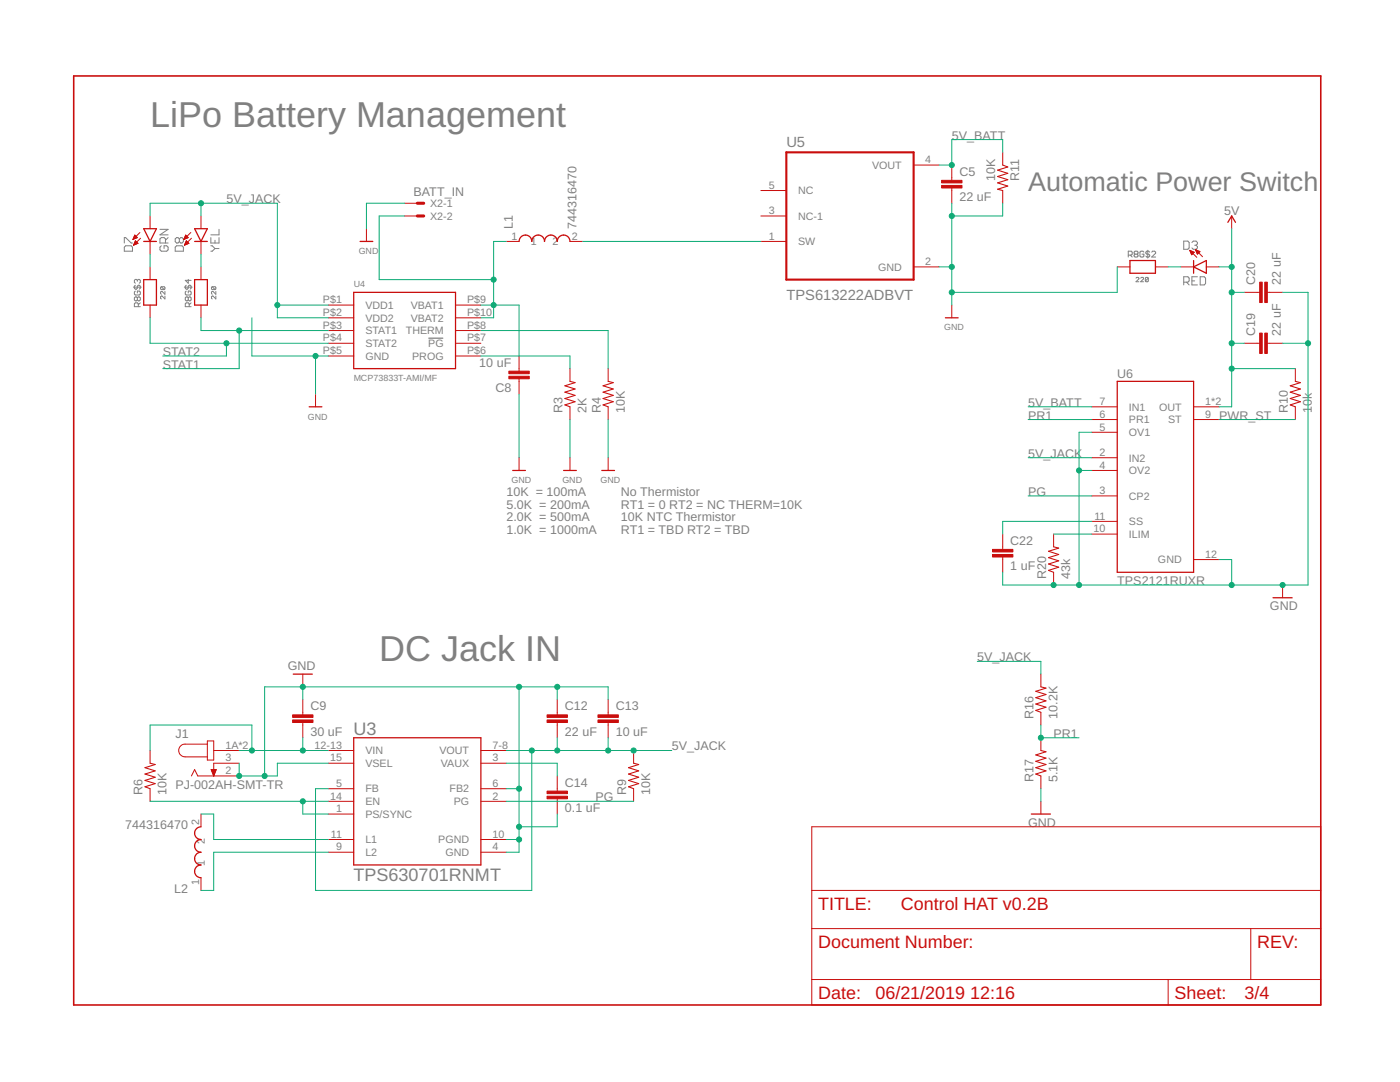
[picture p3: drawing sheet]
<svg xmlns="http://www.w3.org/2000/svg" width="279mm" height="216mm" viewBox="0 0 279 216" stroke-linecap="round" stroke-linejoin="round" font-family="sans-serif">
<path d="M85.6 67.5h2.8" fill="none" stroke="#808080" stroke-width=".25"/>
<g fill="none" stroke="#808080" stroke-width=".2">
<path d="M24.8 49.3l.3-.3h1.1l.2 .3v.8h-1.6zM24.8 48.5v-1.1h.3l1.1 1.1h.2M26.6 57.3h1.6M27 58.1l-.2 .2v.4l.2 .2h.8l.2-.2v-.4l-.2-.2h-.4v.4M27 56.9l-.2 .2v.4l.2 .2 .4-.2v-.4l.2-.2 .4 .2v.4l-.2 .2M27.4 59.4l-.2-.2-.4 .2v.4l.2 .2 .4-.2M27.4 59.4l.2-.2 .4 .2v.4l-.2 .2-.4-.2M27.4 55.9l-.2-.1-.4 .1v.4l.2 .2M27.4 55.9l.2-.1 .4 .1v.4l-.2 .2M27.4 55.9v.2M27.4 59.4v.4M31.9 45.8h1.6l-1.6 1.1h1.6"/>
<path d="M32.2 57.2l-.2 .4 .2 .2h.6M32.2 57.2h.6l.1 .2-.1 .4M32.2 49l-.3 .3v.5l.3 .3h1.1l.2-.3v-.5l-.2-.3h-.6v.6M32.2 57.2l.6 .6M32.9 59.1v.5l-.7-.5-.2 .1 .2 .4M32.9 58.1v.6l-.6-.6-.3 .2 .2 .4M33 48.5v-.8l-.3-.3h-.5l-.3 .3v.8h1.6M33.5 47.4l-.5 .5M35 49.3l.2-.3h1.1l.3 .3v.8h-1.6zM35.8 47.7l-.3-.3h-.3l-.2 .3v.5l.2 .3h.3l.3-.3M35.8 47.7l.3-.3h.2l.3 .3v.5l-.3 .3h-.2l-.3-.3M35.8 47.7v.5"/>
<path d="M36.8 57.3h1.6M37.2 56.9l-.2 .2v.4l.2 .2 .4-.2v-.4l.2-.2 .3 .2v.4l-.1 .2M37.2 58.1l-.2 .2v.4l.2 .2h.8l.1-.2v-.4l-.1-.2h-.4v.4M37.6 59.4l-.2-.2-.4 .2v.4l.2 .2 .4-.2M37.6 59.4l.2-.2 .3 .2v.4l-.1 .2-.4-.2M37.6 55.8v.7l-.6-.6h1.1M37.6 59.4v.4M42.1 49h.3l.5 .6M42.1 47.4v1.1h1.6v-1.1M42.4 57.2h.5l.2 .2-.2 .4M42.4 57.2l-.2 .4 .2 .2h.5M42.4 57.2l.5 .6"/>
<path d="M42.9 49.6l-.5 .5h-.3M42.9 49.6h.8M42.9 47.9v.6M43.1 58.1v.6l-.6-.6-.3 .2 .2 .4M43.1 59.1v.5l-.7-.5-.2 .1 .2 .4M43.7 45.8v1.1h-1.6M225.2 50.9h.6l.2-.2v-.4l-.2-.2h-.6v1.2M225.6 50.9l.4 .4M226.5 50.7l-.2-.2 .2-.4h.4l.2 .2-.2 .4M226.5 50.7l-.2 .2 .2 .4h.4l.2-.2-.2-.4M226.5 50.7h.4M226.7 55.5l.2-.1 .4 .1-.6 .7h.6"/>
<path d="M227.6 55.5l.2-.1 .4 .1-.6 .7h.6M228.3 50.3l-.2-.2h-.4l-.2 .2v.8l.2 .2h.4l.2-.2v-.4h-.4M229.1 49.9v1.6M229.2 55.5v.6l-.2 .1-.4-.1M229.2 55.5l-.5-.1-.1 .1v.6M229.2 55.5l-.6 .6M229.4 50.3l-.1-.2h-.4l-.2 .2 .2 .4h.4l.1 .2-.1 .4h-.4l-.2-.2M229.8 50.3l.2-.2h.4l.2 .2v.2l-.8 .8h.8M236.2 48.1h.9l.2 .3v1.1l-.2 .2h-.9zM236.2 56.3h.9l.2-.3v-.5l-.2-.3h-.9v1.7M236.8 56.3l.5 .6M237.9 56h.5"/>
<path d="M237.9 48.4l.2-.3h.6l.3 .3v.3l-.3 .2M238.4 48.9h.3M238.7 48.9l.3 .3v.3l-.3 .2h-.6l-.2-.2M239 55.2h-1.1v1.7h1.1M239.5 55.2h.8l.3 .3v1.1l-.3 .3h-.8zM27.6 61.2v-.6l-.2-.2h-.4l-.2 .2v.6h1.2M28 60.4l-.4 .4M37.8 61.2v-.6l-.2-.2h-.4l-.2 .2v.6h1.1M38.1 60.4l-.3 .4"/>
</g>
<path d="M14.7 15.2h248.9v185.3h-248.9z" fill="none" stroke="#c90d0c" stroke-width=".32"/>
<g fill="none" stroke="#c90d0c" stroke-width=".2">
<path d="M151.8 38h5.1M182.3 32.9h5.1M189.9 32.9v3.1M189.9 37.5v3.1M200.1 30.4v2.5M200.1 38v2.6M26.6 47.7h.1M26.6 47.6h.4M26.6 47.5h.7M26.6 48.9h.1M26.7 47.3h.6M26.7 48.8h.3"/>
<path d="M26.8 47.2h.4M26.8 48.7h.4M26.8 47.1h.3M26.8 48.6h.7M26.9 47h.1M26.9 48.4h.5M26.9 46.9l.5 .5-.9 .4zM26.9 48.3h.4M27 48.2h.2M27 48.1h.1M27 48l-.4 .9M27 48l.5 .6"/>
<path d="M27.5 48.6l-.9 .3M27.9 46.4l-1.4 1.4M28 47.5l-1.4 1.4M30 43.1v2.5M30 48.2v2.5M30 53.3v2.5M36.7 47.7h.2M36.8 47.6h.3M36.8 47.5h.6M36.8 48.9h.1M36.9 47.3h.6M36.9 48.8h.2"/>
<path d="M36.9 47.2h.5M36.9 48.7h.5M37 48.6h.7M37 47.1h.3M37 47h.1M37 48.4h.6M37.1 48.3h.4M37.1 46.9l.5 .5-.9 .4zM37.1 48.2h.2M37.2 48.1h.1M37.2 48l-.4 .9M37.2 48l.5 .6-.9 .3"/>
<path d="M38.1 46.4l-1.4 1.4M38.2 47.5l-1.4 1.4M40.1 43.1v2.5M40.1 48.2v2.5M40.1 53.3v2.5M73.1 45.6v2.6M80.8 43.1h2.5M80.8 40.6h2.5M101 48.2h2.6M113.7 48.2h2.6M151.8 48.2h5.1M151.8 43.1h5.1"/>
<path d="M182.3 53.3h5.1M223 53.3h2.5M230.6 53.3h2.5M235.7 53.3h2.5M237.4 50l1.4 1.4M237.4 50l.9 .3-.5 .5zM237.5 50h.1M237.5 50.1h.3M237.6 50.2h.5M237.6 50.4h.7M237.7 50.5h.5M237.7 50.6h.3"/>
<path d="M237.8 50.7h.1M238.6 49.8l1.4 1.4M238.6 49.8l.9 .4-.5 .5zM238.6 49.9h.1M238.7 50h.3M238.7 50.1h.6M238.8 50.2h.6M238.8 50.4h.5M238.9 50.5h.3M238.9 50.6h.2M240.7 53.3h2.6M245.8 43.1v2.5"/>
<path d="M248.3 58.3h3.1M252.9 58.3h3.1M30 60.9v2.5M40.1 60.9v2.5M63 78.6v2.6M65.5 63.4h5.1M65.5 66h5.1M65.5 68.5h5.1M65.5 71h5.1M65.5 60.9h5.1M90.9 63.4h5.1M90.9 66h5.1"/>
<path d="M90.9 68.5h5.1M90.9 71h5.1M90.9 60.9h5.1M103.6 71v3.1M103.6 75.6v3M113.7 73.6v2.5M121.4 73.6v2.5M189.9 60.9v2.5M248.3 68.5h3.1M252.9 68.5h3.1M258.5 73.6v2.5M103.6 91.3v2.6"/>
<path d="M113.7 81.2v2.5M113.7 91.3v2.6M121.4 81.2v2.5M121.4 91.3v2.6M217.9 81.2h5.1M217.9 91.3h5.1M217.9 83.7h5.1M217.9 86.3h5.1M217.9 93.9h5.1M217.9 99h5.1M238.2 81.2h5.1M238.2 83.7h5.1"/>
<path d="M258.5 81.2v2.5M200.1 106.6v3M200.1 111.1v3.1M210.3 106.6v2.5M210.3 114.2v2.5M217.9 106.6h5.1M217.9 104h5.1M238.2 111.7h5.1M256 116.7v2.6M60.4 134.5v2.6M60.4 139.6v3M111.2 139.6v3"/>
<path d="M121.4 139.6v3M207.7 134.5v2.6M30 149.8v2.5M30 157.4v2.5M38.2 154.8l.6-1.2 .7 1.2h8.2M41.4 148.5h-4.5a1.27 1.27 0 0 0-1.2 1.3 1.27 1.27 0 0 0 1.2 1.2h4.5M41.4 147.8h1.3v3.9h-1.3zM42.1 153.6h1.1l-.5 1.2zM42.2 153.6h.9M42.2 153.7h.9M42.2 153.9h.8M42.3 154h.7"/>
<path d="M42.4 154.1h.5M42.4 154.2h.5M42.5 154.3h.3M42.5 154.5h.3M42.5 154.6h.2M42.6 154.7h.1M42.7 154.8h.1M42.7 149.8h5M47.7 152.3h-5v2.5M60.4 144.2v3M65.5 149.8h5.1M65.5 152.3h5.1"/>
<path d="M65.5 159.9h5.1M65.5 157.4h5.1M96 149.8h5M96 152.3h5M96 159.9h5M96 157.4h5M111.2 144.2v3M111.2 154.8v3.1M111.2 159.4v3M121.4 144.2v3M126.4 149.8v2.5M126.4 157.4v2.5"/>
<path d="M207.7 142.1v2.6M207.7 147.2v2.6M207.7 154.8v2.6M207.7 159.9v2.5M40.1 162.4v2.6M40.1 175.1v2.6M65.5 162.4h5.1M65.5 167.5h5.1M65.5 170.1h5.1M96 167.5h5M96 170.1h5M162 165h101.6v35.5h-101.6z"/>
<path d="M162 177.7h101.6M162 185.3h101.6M162 195.5h101.6M233.1 195.5v5M249.6 185.3v10.2"/>
</g>
<g fill="none" stroke="#c90d0c" stroke-width=".25">
<path d="M28.7 48.2h2.5M28.7 55.8h2.5v5.1h-2.5zM28.7 45.6h2.5l-1.2 2.6zM38.8 48.2h2.6M38.8 55.8h2.6v5.1h-2.6zM38.8 45.6h2.6l-1.3 2.6zM70.6 58.3h20.3v15.3h-20.3zM71.9 48.2h2.5M103.6 48.2a1.27 1.27 0 0 1 1.3-1.3 1.27 1.27 0 0 1 1.2 1.3 1.27 1.27 0 0 1 1.3-1.3 1.27 1.27 0 0 1 1.3 1.3 1.27 1.27 0 0 1 1.2-1.3 1.27 1.27 0 0 1 1.3 1.3 1.27 1.27 0 0 1 1.3-1.3 1.27 1.27 0 0 1 1.2 1.3M225.5 52h5.1v2.5h-5.1zM238.2 52v2.5M238.2 53.3l2.5-1.3v2.5z"/>
<path d="M245 44.4l.8-1.3 .8 1.3M188.7 63.4h2.5M223 76.1h15.2v38.1h-15.2zM61.7 81.2h2.5M102.3 93.9h2.6M112.5 93.9h2.5M120.1 93.9h2.5M254.1 119.3h3.8M58.5 134.5h3.8M70.6 147.2h25.4v25.4h-25.4zM40.1 165a1.27 1.27 0 0 0-1.3 1.2 1.27 1.27 0 0 0 1.3 1.3 1.27 1.27 0 0 0-1.3 1.3 1.27 1.27 0 0 0 1.3 1.3 1.27 1.27 0 0 0-1.3 1.2 1.27 1.27 0 0 0 1.3 1.3 1.27 1.27 0 0 0-1.3 1.3 1.27 1.27 0 0 0 1.3 1.2M205.8 162.4h3.8"/>
</g>
<path d="M200.1 32.9l1 .4-2 .7 2 .6-2 .6 2 .7-2 .6 2 .6-2 .7 1 .2M113.7 76.1l1.1 .2-2.1 .7 2.1 .6-2.1 .7 2.1 .6-2.1 .6 2.1 .7-2.1 .6 1 .4M121.4 76.1l1 .2-2 .7 2 .6-2 .7 2 .6-2 .6 2 .7-2 .6 1 .4M258.5 76.1l1 .2-2 .7 2 .6-2 .7 2 .6-2 .6 2 .7-2 .6 1 .4M210.3 109.1l1 .3-2 .6 2 .6-2 .7 2 .6-2 .6 2 .7-2 .6 1 .4M207.7 137.1l1 .2-2 .6 2 .7-2 .6 2 .6-2 .7 2 .6-2 .7 1 .3M30 152.3l1 .2-2.1 .7 2.1 .6-2.1 .7 2.1 .6-2.1 .6 2.1 .7-2.1 .6 1.1 .4M126.4 152.3l1.1 .2-2.1 .7 2.1 .6-2.1 .7 2.1 .6-2.1 .6 2.1 .7-2.1 .6 1 .4M207.7 149.8l1 .2-2 .6 2 .7-2 .6 2 .6-2 .7 2 .6-2 .7 1 .3" fill="none" stroke="#c90d0c" stroke-width=".21"/>
<g fill="#c90d0c" stroke="#c90d0c" stroke-width=".2">
<path d="M101.6 74.1h4v.5h-4z"/>
<path d="M101.6 75.1h4v.5h-4z"/>
<path d="M58.4 143.7h4.1v.5h-4.1z"/>
<path d="M58.4 142.6h4.1v.6h-4.1z"/>
<path d="M187.9 37h4.1v.5h-4.1z"/>
<path d="M187.9 36h4.1v.5h-4.1z"/>
<path d="M109.2 143.7h4v.5h-4z"/>
<path d="M109.2 142.6h4v.6h-4z"/>
<path d="M119.3 143.7h4.1v.5h-4.1z"/>
<path d="M119.3 142.6h4.1v.6h-4.1z"/>
<path d="M109.2 158.9h4v.5h-4z"/>
<path d="M109.2 157.9h4v.5h-4z"/>
<path d="M252.4 66.5h.5v4h-.5z"/>
<path d="M251.4 66.5h.5v4h-.5z"/>
<path d="M252.4 56.3h.5v4.1h-.5z"/>
<path d="M251.4 56.3h.5v4.1h-.5z"/>
<path d="M198.1 110.6h4v.5h-4z"/>
<path d="M198.1 109.6h4v.5h-4z"/>
</g>
<path d="M156.9 30.4h25.4v25.4h-25.4z" fill="none" stroke="#c90d0c" stroke-width=".42"/>
<path d="M83.3 43.1h1.3M83.3 40.6h1.3" fill="none" stroke="#c90d0c" stroke-width=".61"/>
<g fill="none" stroke="#0dab76" stroke-width=".2">
<path d="M200.1 30.4v-2.5h-10.2v5h-2.5M30 43.1v-2.5h25.4v22.8h10.1M30 50.7v2.6M40.1 40.6v2.5M40.1 50.7v2.6M80.8 40.6h-7.7v5M80.8 43.1h-5.1v12.7h22.8M101 48.2h-2.5v15.2h-2.5M116.3 48.2h35.5M187.4 53.3h2.5M189.9 40.6v20.3M200.1 40.6v2.5h-10.2"/>
<path d="M223 53.3v5h-33.1M233.1 53.3h2.6M243.3 53.3h2.5M245.8 58.3h2.5M245.8 45.6v35.6h-2.5M256 58.3h5v58.4h-60.9v-2.5M30 63.4v5.1h35.5M40.1 63.4v2.6h25.4M45.2 68.5v2.5h-12.7M47.7 66v7.6h-15.2M50.3 63.4v7.6h15.2M55.4 60.9h10.1"/>
<path d="M63 71v7.6M96 71h17.7v2.6M96 60.9h7.6v10.1M96 66h25.4v7.6M103.6 78.6v12.7M245.8 68.5h2.5M245.8 73.6h12.7M256 68.5h5M113.7 83.7v7.6M121.4 83.7v7.6M205.2 91.3h12.7M205.2 81.2h12.7"/>
<path d="M205.2 99h12.7M205.2 83.7h12.7M215.3 93.9h2.6M217.9 86.3h-2.6v30.4M243.3 83.7h15.2M210.3 106.6h7.6M217.9 104h-17.8v2.6M243.3 111.7h2.5v5M60.4 137.1v2.5M103.6 137.1v33h-2.6M111.2 137.1v2.5M121.4 139.6v-2.5h-68.6v17.7"/>
<path d="M195 132h12.7v2.5M30 149.8v-5.1h20.3v5.1M30 159.9h35.5M47.7 152.3v2.5h7.7v-2.5h10.1M47.7 149.8h17.8M60.4 147.2v2.6M60.4 159.9v2.5h5.1M101 152.3h10.2v2.5M101 157.4h2.6M101 149.8h33.1M101 159.9h25.4M106.1 149.8v27.9h-43.1v-20.3h2.5"/>
<path d="M111.2 147.2v2.6M121.4 147.2v2.6M207.7 144.7v2.5h7.6M207.7 157.4v2.5M40.1 162.4h2.6v5.1h22.8M65.5 170.1h-22.8v7.6h-2.6M101 167.5h2.6M111.2 162.4v2.6h-7.6"/>
</g>
<g fill="#0dab76" stroke="#0dab76" stroke-width=".2">
<circle cx="63" cy="71" r=".51"/>
<circle cx="60.4" cy="137.1" r=".51"/>
<circle cx="111.2" cy="137.1" r=".51"/>
<circle cx="103.6" cy="137.1" r=".51"/>
<circle cx="103.6" cy="167.5" r=".51"/>
<circle cx="103.6" cy="157.4" r=".51"/>
<circle cx="103.6" cy="165" r=".51"/>
<circle cx="47.7" cy="154.8" r=".51"/>
<circle cx="52.8" cy="154.8" r=".51"/>
<circle cx="189.9" cy="53.3" r=".51"/>
<circle cx="189.9" cy="43.1" r=".51"/>
<circle cx="189.9" cy="58.3" r=".51"/>
<circle cx="245.8" cy="116.7" r=".51"/>
<circle cx="210.3" cy="116.7" r=".51"/>
<circle cx="215.3" cy="93.9" r=".51"/>
<circle cx="215.3" cy="116.7" r=".51"/>
<circle cx="261" cy="68.5" r=".51"/>
<circle cx="256" cy="116.7" r=".51"/>
<circle cx="45.2" cy="68.5" r=".51"/>
<circle cx="98.5" cy="60.9" r=".51"/>
<circle cx="98.5" cy="55.8" r=".51"/>
<circle cx="47.7" cy="66" r=".51"/>
<circle cx="60.4" cy="149.8" r=".51"/>
<circle cx="50.3" cy="149.8" r=".51"/>
<circle cx="60.4" cy="159.9" r=".51"/>
<circle cx="106.1" cy="149.8" r=".51"/>
<circle cx="121.4" cy="149.8" r=".51"/>
<circle cx="111.2" cy="149.8" r=".51"/>
<circle cx="126.4" cy="149.8" r=".51"/>
<circle cx="55.4" cy="60.9" r=".51"/>
<circle cx="40.1" cy="40.6" r=".51"/>
<circle cx="189.9" cy="32.9" r=".51"/>
<circle cx="207.7" cy="147.2" r=".51"/>
<circle cx="245.8" cy="53.3" r=".51"/>
<circle cx="245.8" cy="73.6" r=".51"/>
<circle cx="245.8" cy="68.5" r=".51"/>
<circle cx="245.8" cy="58.3" r=".51"/>
</g>
<g font-size="7.2" fill="#808080">
<text x="29.9" y="25.3">LiPo Battery Management</text>
<text x="75.7" y="132">DC Jack IN</text>
</g>
<text font-size="5.4" fill="#808080" x="205.2" y="38">Automatic Power Switch</text>
<g font-size="3.6" fill="#808080">
<text x="70.5" y="146.7">U3</text>
<text x="70.5" y="175.7">TPS630701RNMT</text>
</g>
<g font-size="3.6" fill="#c90d0c">
<text x="163.3" y="181.5">TITLE:</text>
<text x="179.8" y="181.5">Control HAT v0.2B</text>
<text x="163.3" y="189.1">Document Number:</text>
<text x="250.9" y="189.1">REV:</text>
<text x="163.3" y="199.3">Date:</text>
<text x="174.7" y="199.3">06/21/2019</text>
<text x="193.6" y="199.3">12:16</text>
<text x="234.4" y="199.3">Sheet:</text>
<text x="248.4" y="199.3">3/4</text>
</g>
<g font-size="2.9" fill="#808080">
<text x="156.9" y="29.4">U5</text>
<text x="156.9" y="59.8">TPS613222ADBVT</text>
</g>
<g font-size="2.5" fill="#808080">
<text x="189.9" y="27.9">5V_BATT</text>
<text x="191.5" y="35.1">C5</text>
<text x="45.2" y="40.6">5V_JACK</text>
<text x="82.5" y="39.2">BATT_IN</text>
<text x="191.5" y="40.2">22 uF</text>
<text x="198.6" y="36.1" transform="rotate(-90 198.6 36.1)">10K</text>
<text x="203.4" y="36.1" transform="rotate(-90 203.4 36.1)">R11</text>
<text x="102.3" y="45.6" transform="rotate(-90 102.3 45.6)">L1</text>
<text x="115" y="45.6" transform="rotate(-90 115 45.6)">744316470</text>
<text x="244.3" y="42.8">5V</text>
<text x="250.5" y="56.8" transform="rotate(-90 250.5 56.8)">C20</text>
<text x="255.6" y="56.8" transform="rotate(-90 255.6 56.8)">22 uF</text>
<text x="32.5" y="71">STAT2</text>
<text x="250.5" y="67" transform="rotate(-90 250.5 67)">C19</text>
<text x="255.6" y="67" transform="rotate(-90 255.6 67)">22 uF</text>
<text x="32.5" y="73.6">STAT1</text>
<text x="95.7" y="73.2">10 uF</text>
<text x="223" y="75.3">U6</text>
<text x="98.9" y="78.3">C8</text>
<text x="112.3" y="82.5" transform="rotate(-90 112.3 82.5)">R3</text>
<text x="117.1" y="82.5" transform="rotate(-90 117.1 82.5)">2K</text>
<text x="119.9" y="82.5" transform="rotate(-90 119.9 82.5)">R4</text>
<text x="124.7" y="82.5" transform="rotate(-90 124.7 82.5)">10K</text>
<text x="205.2" y="81.2">5V_BATT</text>
<text x="205.2" y="83.7">PR1</text>
<text x="243.3" y="83.7">PWR_ST</text>
<text x="257" y="82.5" transform="rotate(-90 257 82.5)">R10</text>
<text x="261.8" y="82.5" transform="rotate(-90 261.8 82.5)">10k</text>
<text x="205.2" y="91.3">5V_JACK</text>
<text x="101.1" y="99">10K = 100mA</text>
<text x="101.1" y="101.5">5.0K = 200mA</text>
<text x="123.9" y="99">No Thermistor</text>
<text x="123.9" y="101.5">RT1 = 0 RT2 = NC THERM=10K</text>
<text x="205.2" y="99">PG</text>
<text x="101.1" y="104">2.0K = 500mA</text>
<text x="101.1" y="106.6">1.0K = 1000mA</text>
<text x="123.9" y="104">10K NTC Thermistor</text>
<text x="123.9" y="106.6">RT1 = TBD RT2 = TBD</text>
<text x="201.6" y="113.8">1 uF</text>
<text x="201.6" y="108.7">C22</text>
<text x="208.8" y="115.5" transform="rotate(-90 208.8 115.5)">R20</text>
<text x="213.6" y="115.5" transform="rotate(-90 213.6 115.5)">43k</text>
<text x="223" y="116.7">TPS2121RUXR</text>
<text x="253.4" y="121.8">GND</text>
<text x="195" y="132">5V_JACK</text>
<text x="57.4" y="133.7">GND</text>
<text x="61.9" y="141.7">C9</text>
<text x="112.7" y="141.7">C12</text>
<text x="122.9" y="141.7">C13</text>
<text x="206.2" y="143.4" transform="rotate(-90 206.2 143.4)">R16</text>
<text x="211" y="143.4" transform="rotate(-90 211 143.4)">10.2K</text>
<text x="35" y="147.2">J1</text>
<text x="61.9" y="146.8">30 uF</text>
<text x="112.7" y="146.8">22 uF</text>
<text x="122.9" y="146.8">10 uF</text>
<text x="134.1" y="149.7">5V_JACK</text>
<text x="210.3" y="147.2">PR1</text>
<text x="28.5" y="158.6" transform="rotate(-90 28.5 158.6)">R6</text>
<text x="33.3" y="158.6" transform="rotate(-90 33.3 158.6)">10K</text>
<text x="35" y="157.4">PJ-002AH-SMT-TR</text>
<text x="112.7" y="157">C14</text>
<text x="118.8" y="159.9">PG</text>
<text x="125" y="158.6" transform="rotate(-90 125 158.6)">R9</text>
<text x="129.8" y="158.6" transform="rotate(-90 129.8 158.6)">10K</text>
<text x="206.2" y="156.1" transform="rotate(-90 206.2 156.1)">R17</text>
<text x="211" y="156.1" transform="rotate(-90 211 156.1)">5.1K</text>
<text x="25" y="165.5">744316470</text>
<text x="112.7" y="162.1">0.1 uF</text>
<text x="205.2" y="165">GND</text>
<text x="34.8" y="178.2">L2</text>
</g>
<g font-size="2.1" fill="#808080">
<text x="174" y="33.7">VOUT</text>
<text x="184.7" y="32.6">4</text>
<text x="85.8" y="41.3">X2-1</text>
<text x="153.4" y="37.7">5</text>
<text x="159.3" y="38.8">NC</text>
<text x="85.8" y="43.9">X2-2</text>
<text x="102.1" y="47.8">1</text>
<text x="114.1" y="47.8">2</text>
<text x="153.4" y="42.7">3</text>
<text x="153.4" y="47.8">1</text>
<text x="159.3" y="43.9">NC-1</text>
<text x="105.9" y="48.9">1</text>
<text x="110.2" y="48.9">2</text>
<text x="159.3" y="48.9">SW</text>
<text x="184.7" y="52.9">2</text>
<text x="175.2" y="54">GND</text>
<text x="64.5" y="63.1">P$2</text>
<text x="64.5" y="65.6">P$3</text>
<text x="64.5" y="60.5">P$1</text>
<text x="72.9" y="64.2">VDD2</text>
<text x="72.9" y="61.6">VDD1</text>
<text x="82" y="61.6">VBAT1</text>
<text x="82" y="64.2">VBAT2</text>
<text x="93.2" y="65.6">P$8</text>
<text x="93.2" y="60.5">P$9</text>
<text x="93.2" y="63.1">P$10</text>
<text x="64.5" y="68.1">P$4</text>
<text x="64.5" y="70.7">P$5</text>
<text x="72.9" y="66.7">STAT1</text>
<text x="72.9" y="69.2">STAT2</text>
<text x="72.9" y="71.8">GND</text>
<text x="81" y="66.7">THERM</text>
<text x="82.3" y="71.8">PROG</text>
<text x="85.5" y="69.2">PG</text>
<text x="93.2" y="68.1">P$7</text>
<text x="93.2" y="70.7">P$6</text>
<text x="219.4" y="80.8">7</text>
<text x="219.4" y="83.4">6</text>
<text x="225.3" y="81.9">IN1</text>
<text x="231.3" y="81.9">OUT</text>
<text x="240.5" y="80.8">1*2</text>
<text x="240.5" y="83.4">9</text>
<text x="219.4" y="85.9">5</text>
<text x="225.3" y="84.5">PR1</text>
<text x="225.3" y="87">OV1</text>
<text x="233.1" y="84.5">ST</text>
<text x="219.4" y="91">2</text>
<text x="219.4" y="93.5">4</text>
<text x="225.3" y="92.1">IN2</text>
<text x="225.3" y="94.6">OV2</text>
<text x="219.4" y="98.6">3</text>
<text x="225.3" y="99.7">CP2</text>
<text x="218.3" y="106.2">10</text>
<text x="218.4" y="103.7">11</text>
<text x="225.3" y="107.3">ILIM</text>
<text x="225.3" y="104.8">SS</text>
<text x="231.1" y="112.4">GND</text>
<text x="240.5" y="111.3">12</text>
<text x="45" y="149.4">1A*2</text>
<text x="62.8" y="149.4">12-13</text>
<text x="98.3" y="149.4">7-8</text>
<text x="45" y="151.9">3</text>
<text x="45" y="154.5">2</text>
<text x="65.9" y="151.9">15</text>
<text x="72.9" y="150.5">VIN</text>
<text x="72.9" y="153">VSEL</text>
<text x="87.7" y="150.5">VOUT</text>
<text x="88" y="153">VAUX</text>
<text x="98.3" y="151.9">3</text>
<text x="65.9" y="159.5">14</text>
<text x="67.1" y="157">5</text>
<text x="72.9" y="160.7">EN</text>
<text x="72.9" y="158.1">FB</text>
<text x="89.7" y="158.1">FB2</text>
<text x="90.6" y="160.7">PG</text>
<text x="98.3" y="157">6</text>
<text x="98.3" y="159.5">2</text>
<text x="39.8" y="164.6" transform="rotate(-90 39.8 164.6)">2</text>
<text x="66" y="167.2">11</text>
<text x="67.1" y="162.1">1</text>
<text x="72.9" y="163.2">PS/SYNC</text>
<text x="98.3" y="167.2">10</text>
<text x="40.9" y="172.8" transform="rotate(-90 40.9 172.8)">1</text>
<text x="40.9" y="168.5" transform="rotate(-90 40.9 168.5)">2</text>
<text x="67.1" y="169.7">9</text>
<text x="72.9" y="168.3">L1</text>
<text x="72.9" y="170.8">L2</text>
<text x="87.5" y="168.3">PGND</text>
<text x="88.9" y="170.8">GND</text>
<text x="98.3" y="169.7">4</text>
<text x="39.8" y="176.7" transform="rotate(-90 39.8 176.7)">1</text>
</g>
<g font-size="1.8" fill="#808080">
<text x="71.6" y="50.7">GND</text>
<text x="70.6" y="57.3">U4</text>
<text x="188.4" y="65.9">GND</text>
<text x="70.6" y="76.1">MCP73833T-AMI/MF</text>
<text x="61.4" y="83.7">GND</text>
<text x="102.1" y="96.4">GND</text>
<text x="112.2" y="96.4">GND</text>
<text x="119.9" y="96.4">GND</text>
</g>
</svg>
